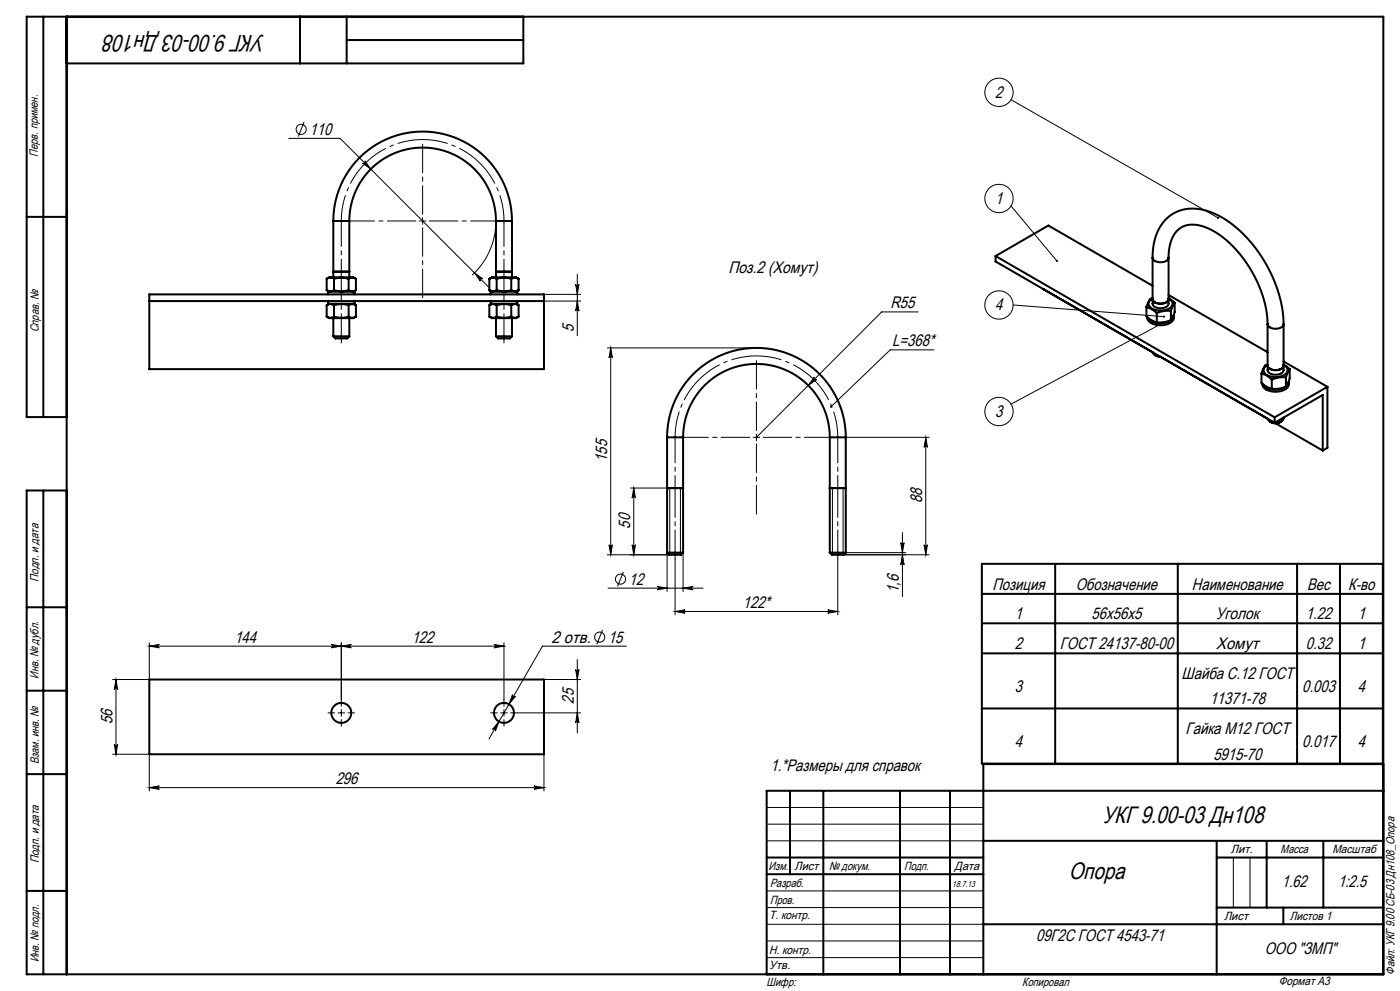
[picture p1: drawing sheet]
<svg xmlns="http://www.w3.org/2000/svg" width="420mm" height="297mm" viewBox="0 0 420 297" stroke-linecap="round" stroke-linejoin="round" font-family="sans-serif">
<g fill="none" stroke="#000" stroke-width=".3">
<path d="M91.2 36.6l-1.7 4.3M303.3 29.9l62.1 35.4M86.6 41.5h15.4l44.6 44.5M109.5 48.2l1.7 2.5-2.4-1.8a.5 .5 0 0 0 .6 0 .5 .5 0 0 0 .1-.7zM125.8 66.2h2M126.8 65.2v2M148.8 66.2a22 22 0 0 1-7.2 16.3M303.3 61.7l13.8 16.5M142.3 81.8l2.5 1.8a.5 .5 0 0 0-.7 0 .5 .5 0 0 0 0 .7zM163.2 90.2h11M163.2 88.2h11M172.7 85.2a.5 .5 0 0 0 .5 .5 .5 .5 0 0 0 .5-.5l-.5 3z"/>
<path d="M173.2 82.2v18.4M173.2 90.2l.5 3a.5 .5 0 0 0-.5-.4 .5 .5 0 0 0-.5 .4zM275.4 93.5h-10.9l-37.6 37.6M303.9 91.4l45.3 3.5M348.2 97.2l-44.9 23.9M182.2 104.3h44.7M183.2 104.3l.5 3a.5 .5 0 0 0-.5-.5 .5 .5 0 0 0-.5 .5zM183.2 104.3v62M244.3 113a.5 .5 0 0 0 0 .7 .5 .5 0 0 0 .7 0l-2.5 1.8zM280.2 104.9h-13.1l-17.8 17M225.9 131.1h2M226.9 130.1v2"/>
<path d="M253.7 131.1h25M277.7 131.1l.5 3a.5 .5 0 0 0-.5-.5 .5 .5 0 0 0-.5 .5zM277.7 131.1v35.2M189.1 146.3h11.8v20h-18.7M190.1 146.3l.5 3a.5 .5 0 0 0-.5-.5 .5 .5 0 0 0-.5 .5zM190.1 146.3v20M204.1 146.3v20M249.7 146.3v20M252.9 146.3v20M270.7 159.6v19.2M182.4 176.3h28.5M182.7 163.3a.5 .5 0 0 0 .5 .4 .5 .5 0 0 0 .5-.4l-.5 3z"/>
<path d="M187 171.4l-1.7 4.3M189.6 163.3a.5 .5 0 0 0 .5 .4 .5 .5 0 0 0 .5-.4l-.5 3zM197.1 175.8l3 .5-3 .5a.5 .5 0 0 0 .5-.5 .5 .5 0 0 0-.5-.5zM200.1 165.6v11.7M202.5 167.6v16.7M204.9 165.6v11.7M204.9 176.3l3-.5a.5 .5 0 0 0-.4 .5 .5 .5 0 0 0 .4 .5zM251.3 167.6v16.7M253.1 166.3h25.6M253.7 165.6h18M270.2 162.6a.5 .5 0 0 0 .5 .5 .5 .5 0 0 0 .5-.5l-.5 3zM270.7 166.3l.5 3a.5 .5 0 0 0-.5-.5 .5 .5 0 0 0-.5 .5z"/>
<path d="M277.2 163.3a.5 .5 0 0 0 .5 .4 .5 .5 0 0 0 .5-.4l-.5 3zM44.8 192.6v11h-11M44.8 193.6l3-.5a.5 .5 0 0 0-.5 .5 .5 .5 0 0 0 .5 .5zM99.4 193.1l3 .5-3 .5a.5 .5 0 0 0 .5-.5 .5 .5 0 0 0-.5-.5zM102.4 192.6v17M102.4 193.6l3-.5a.5 .5 0 0 0-.5 .5 .5 .5 0 0 0 .5 .5zM148.2 193.1l3 .5-3 .5a.5 .5 0 0 0 .5-.5 .5 .5 0 0 0-.5-.5zM151.2 192.6v17M151.2 193.6h-106.4M173.2 197.6v22M180.8 188.8l-1.8 4.3M187.9 193.6h-25.2l-16 27.8"/>
<path d="M202.5 183.3l3-.5a.5 .5 0 0 0-.4 .5 .5 .5 0 0 0 .4 .5zM202.5 183.3h48.8M248.3 182.8l3 .5-3 .5a.5 .5 0 0 0 .5-.5 .5 .5 0 0 0-.5-.5zM34.8 203.6l.5 3a.5 .5 0 0 0-.5-.4 .5 .5 0 0 0-.5 .4zM34.8 203.6v22.4M101.4 213.6h2M102.4 212.6v2M149.7 216.2l-1.1 2.9a.5 .5 0 0 0-.2-.7 .5 .5 0 0 0-.6 .2zM150.2 213.6h2M151.2 212.6v2M153.8 208.2a.5 .5 0 0 0 .2 .7 .5 .5 0 0 0 .6-.2l-1.9 2.4zM155.2 213.6h19"/>
<path d="M163.2 203.6h11M172.7 200.6a.5 .5 0 0 0 .5 .5 .5 .5 0 0 0 .5-.5l-.5 3zM173.2 213.6l.5 3a.5 .5 0 0 0-.5-.4 .5 .5 0 0 0-.5 .4zM33.8 226h11v11M34.3 223a.5 .5 0 0 0 .5 .5 .5 .5 0 0 0 .5-.5l-.5 3zM44.8 236h118.4M44.8 236l3-.5a.5 .5 0 0 0-.5 .5 .5 .5 0 0 0 .5 .5zM160.2 235.5l3 .5-3 .5a.5 .5 0 0 0 .5-.5 .5 .5 0 0 0-.5-.5zM163.2 226v11M230 242h65M230 247h65M230 252h65"/>
<path d="M370 257v15M375 257v15M230 277h65M230 272h65M230 267h65M230 287h65M230 282h65"/>
<circle cx="90.4" cy="38.8" r="1.51"/>
<circle cx="299.7" cy="27.7" r="4.2"/>
<circle cx="299.7" cy="59.5" r="4.2"/>
<circle cx="299.7" cy="91.4" r="4.2"/>
<circle cx="299.7" cy="123.3" r="4.2"/>
<circle cx="186.1" cy="173.6" r="1.51"/>
<circle cx="179.9" cy="190.9" r="1.51"/>
</g>
<path d="M200.1 146.3h4.8M248.9 146.3h4.8" fill="none" stroke="#000" stroke-width=".6" stroke-linecap="butt"/>
<path d="M151.2 66.2a24.4 24.4 0 0 0-24.4-24.4 24.4 24.4 0 0 0-24.4 24.4M251.3 131.1a24.4 24.4 0 0 0-24.4-24.4 24.4 24.4 0 0 0-24.4 24.4" fill="none" stroke="#000" stroke-width=".3" stroke-dasharray="15.2 1.3 1.3 1.3" stroke-dashoffset="7.4" stroke-linecap="butt"/>
<g fill="none" stroke="#000" stroke-width=".6">
<path d="M13 5v120M20 5v287M90 5v14M104 5v14M104 12h53M157 5v14h-137M8 65h12M100 66.2a26.8 26.8 0 0 1 26.8-26.8 26.8 26.8 0 0 1 26.8 26.8M100 66.2h4.8M100 66.2v16.9M104.8 66.2a22 22 0 0 1 22-22 22 22 0 0 1 22 22M104.8 66.2v16.9"/>
<path d="M148.8 66.2h4.8M148.8 66.2v16.9M153.6 66.2v16.9M298.7 76.7l83.7 48.4M298.7 76.7v1.7l83.7 48.3M298.7 76.7l15.8-9.1 31.3 18M345.8 77.2a14.7 14.7 0 0 1 6.3-13.3 14.6 14.6 0 0 1 14.8 1.4 40.6 40.6 0 0 1 18.2 31.8M345.8 77.2v13.8a2.86 2.86 0 0 0 4.4 .7l.4-.7v-13.8M345.8 77.2a2.79 2.79 0 0 0 4.3 .9l.5-.9M350.6 77.2a10.4 10.4 0 0 1 3.7-9 9.4 9.4 0 0 1 9.2 .7 35.5 35.5 0 0 1 16.8 28.2M44.8 88.2h118.4v22.4h-118.4zM44.8 90.2h118.4"/>
<path d="M98 87a1.94 1.94 0 0 0 2.2 0M98 83.6a1.95 1.95 0 0 1 2.2 0M98 83.6a5.1 5.1 0 0 1 3.5-.5h2.3a4.3 4.3 0 0 1 3 .5M98 94.9a5.1 5.1 0 0 0 3.5 .4h2.3a4.3 4.3 0 0 0 3-.4M98 94.9a1.94 1.94 0 0 0 2.2 0M98 91.5a1.94 1.94 0 0 1 2.2 0M98 87l.8 .4M98 83.6v3.4M98 91.5v3.4M98.4 90.2v.8h8v-.8M98.4 88.2v-.8h8v.8M98.8 91l-.8 .5"/>
<path d="M100 81.4h4.8M100 95.3v5.5M100.2 87a7.3 7.3 0 0 0 4.4 0M100.2 83.6a7.3 7.3 0 0 1 4.4 0M100.2 91.5a7.3 7.3 0 0 1 4.4 0M100.2 94.9a7.3 7.3 0 0 0 4.4 0M100.2 83.6v3.4M100.2 91.5v3.4M104.6 87a1.94 1.94 0 0 0 2.2 0M104.6 83.6a1.95 1.95 0 0 1 2.2 0M104.6 94.9a1.94 1.94 0 0 0 2.2 0M104.6 91.5a1.94 1.94 0 0 1 2.2 0"/>
<path d="M104.6 83.6v3.4M104.6 91.5v3.4M104.8 95.3v5.5M106 91l.8 .5M106.8 87l-.8 .4M106.8 83.6v3.4M106.8 91.5v3.4M146.8 87a1.94 1.94 0 0 0 2.2 0M146.8 83.6a1.95 1.95 0 0 1 2.2 0M146.8 83.6a5.1 5.1 0 0 1 3.5-.5h2.3a4.3 4.3 0 0 1 3 .5M146.8 91.5a1.94 1.94 0 0 1 2.2 0M146.8 94.9a1.94 1.94 0 0 0 2.2 0"/>
<path d="M146.8 94.9a5.1 5.1 0 0 0 3.5 .4h2.3a4.3 4.3 0 0 0 3-.4M146.8 87l.8 .4M146.8 83.6v3.4M146.8 91.5v3.4M147.2 88.2v-.8h8v.8M147.2 90.2v.8h8v-.8M147.6 91l-.8 .5M148.8 81.4h4.8M148.8 95.3v5.5M149 87a7.3 7.3 0 0 0 4.4 0M149 83.6a7.3 7.3 0 0 1 4.4 0M149 91.5a7.3 7.3 0 0 1 4.4 0"/>
<path d="M149 94.9a7.3 7.3 0 0 0 4.4 0M149 83.6v3.4M149 91.5v3.4M153.4 87a1.94 1.94 0 0 0 2.2 0M153.4 83.6a1.95 1.95 0 0 1 2.2 0M153.4 91.5a1.94 1.94 0 0 1 2.2 0M153.4 94.9a1.94 1.94 0 0 0 2.2 0M153.4 83.6v3.4M153.4 91.5v3.4M153.6 95.3v5.5M154.8 91l.8 .5M155.6 87l-.8 .4"/>
<path d="M155.6 83.6v3.4M155.6 91.5v3.4M313.1 86.7h.1M343.9 92l1.2 .4 1.9 1.4M343.9 92v2.8l1.2 .9 1.9 .9M344.3 95.2a5.5 5.5 0 0 0 6.9 .8M345.8 89.3a2.97 2.97 0 0 0-1.9 2.7M345.8 89.6a2.79 2.79 0 0 0 4.3 .9l.5-.9M345.8 89.4a1.68 1.68 0 0 0-1.2 1.8 1.68 1.68 0 0 0 1.6 1.5 4.6 4.6 0 0 0 5.5-1.3 1.73 1.73 0 0 0-1.2-2l1.9 1.3M347 93.8v2.8M350.6 88.4l29.7 17.2M351.3 93.2a8.5 8.5 0 0 0-4.3 .6"/>
<path d="M351.3 96a8.6 8.6 0 0 1-4.3 .6M351.3 93.2v2.8M352.2 94.4l-.2 .9-.7 .6M352.2 94.5a2.63 2.63 0 0 1-2.8 2.9 4.9 4.9 0 0 1-5.1-1.7l-.1-.7M352.4 90.7l-1.1 2.5M352.4 90.7a7 7 0 0 1-.8 4.8l-.3 .5M380.3 97.1v13.8a2.84 2.84 0 0 0 4.1 1l.6-.6 .1-.4v-13.8M380.3 97.1a2.79 2.79 0 0 0 4.3 .9l.5-.9M100 100.8h4.8M100 100.8l.6 .6h3.6l.6-.6M148.8 100.8h4.8M148.8 100.8l.6 .6h3.6l.6-.6"/>
<path d="M345.8 105.6l.7 .8M346.5 106.4l.8 .5 .9 .1M346.5 106.4l1.5 .4M378.4 111.9l1.2 .5 1.9 1.3M378.4 111.9v2.8l1.2 1 1.9 .8M378.8 115.1a5.5 5.5 0 0 0 7 .8M380.3 109.3a2.97 2.97 0 0 0-1.9 2.6M380.3 109.6a2.79 2.79 0 0 0 4.3 .8l.5-.8M380.3 109.4a1.68 1.68 0 0 0-1.2 1.8 1.68 1.68 0 0 0 1.6 1.5 4.6 4.6 0 0 0 5.5-1.4 1.73 1.73 0 0 0-1.1-1.9l1.8 1.2M381.5 113.7v2.8M385.1 108.3l13.1 7.6M385.8 113.1a8.5 8.5 0 0 0-4.3 .6"/>
<path d="M385.8 115.9a8.6 8.6 0 0 1-4.3 .6M385.8 113.1v2.8M386.7 114.3l-.2 .9-.7 .7M386.7 114.5a2.63 2.63 0 0 1-2.8 2.8 4.9 4.9 0 0 1-5.1-1.7l-.1-.6M386.9 110.6l-1.1 2.5M386.9 110.6a7 7 0 0 1-.8 4.8l-.3 .5M398.2 115.9l-15.8 9.2M398.2 115.9v18.3l-1.4 .8M20 125h-12v-120h407v287h-407v-145h12M200.1 131.1a26.8 26.8 0 0 1 26.8-26.8 26.8 26.8 0 0 1 26.8 26.8M200.1 131.1h4.8M200.1 131.1v34.5"/>
<path d="M204.9 131.1a22 22 0 0 1 22-22 22 22 0 0 1 22 22M204.9 131.1v34.5M248.9 131.1h4.8M248.9 131.1v34.5M253.7 131.1v34.5M380.3 125.5l.7 .8M381 126.3a2.85 2.85 0 0 0 3.4 0M382.4 125.1v1.6M382.4 126.7l14.4-8.3v16.6M382.7 126.9l14.1 8.1M385.1 125.2a1.97 1.97 0 0 1-2.6 1.5l-1.5-.4M13 147v145"/>
<path d="M200.1 146.3h4.8M248.9 146.3h4.8M248.9 146.3h.1M200.1 165.6h4.8M200.1 165.6l.7 .7h3.5l.6-.7M248.9 165.6h4.8M248.9 165.6l.7 .7h3.5l.6-.7M294.6 169h120.3v59.8h-120.3zM294.6 178h120.3M316.6 169v59.8M353.3 169v59.8M389.1 169v59.8"/>
<path d="M402 169v59.8M8 182h12M294.6 186.8h120.3M294.6 195.8h120.3M8 207h12M44.8 203.6h118.4v22.4h-118.4zM294.6 212.3h120.3M8 232h12M237 237v25M247 237v55M270 237v55M285 237v55"/>
<path d="M415 229h-120v63M415 237h-185v55M230 257h65M295 252h120M365 252v40M365 257h50M380 252v20M397 252v20M8 267h12M230 262h65M295 277h120M365 272h50"/>
<path d="M385 272v5"/>
<circle cx="102.4" cy="213.6" r="3"/>
<circle cx="151.2" cy="213.6" r="3"/>
</g>
<path d="M124.8 66.2h-21M126.8 64.2v-21M126.8 68.2v21M128.8 66.2h21M224.9 131.1h-21M226.9 129.1v-21M226.9 133.1v21M228.9 131.1h21" fill="none" stroke="#000" stroke-width=".3" stroke-dasharray="15.2 1.3 1.3 1.3" stroke-dashoffset="6.6"/>
<path d="M100.4 213.6h-2M102.4 211.6v-2M102.4 215.6v2M104.4 213.6h2M149.2 213.6h-2M151.2 211.6v-2M151.2 215.6v2M153.2 213.6h2" fill="none" stroke="#000" stroke-width=".3" stroke-dasharray="15.2 1.3 1.3 1.3"/>
<path d="M102.4 66.2v15.2M151.2 66.2v15.2M202.5 131.1v15.2M251.3 131.1v15.2" fill="none" stroke="#000" stroke-width=".3" stroke-dasharray="15.2 1.3 1.3 1.3" stroke-dashoffset="7.6"/>
<path d="M102.4 102.8v-21.4M151.2 102.8v-21.4M202.5 167.6v-21.3M251.3 167.6v-21.3" fill="none" stroke="#000" stroke-width=".3" stroke-dasharray="15.2 1.3 1.3 1.3" stroke-dashoffset="6.5"/>
<g fill="#000">
<path d="M249.1 121.7a.33 .33 0 0 1 .4-.1 .33 .33 0 0 1 .1 .5 .33 .33 0 0 1-.5 0l.2-.2-.2 .2z"/>
<path d="M365.2 65v.6l.5-.1-.3-.2 .3 .2v-.4zM316.8 78v.4l.5 .1-.2-.3 .2 .2v-.5zM348.9 94.7v.4h.5l.1-.2h-.3h.3l-.1-.2zM348 96.9a.33 .33 0 0 0-.1 .5 .33 .33 0 0 0 .4 .1 .33 .33 0 0 0 .2-.5l-.3 .2 .3-.2z"/>
<path d="M142.3 81.8l1.8 2.5a.5 .5 0 0 1 0-.7 .5 .5 0 0 1 .7 0zM108.8 48.9l2.4 1.8-1.7-2.5a.5 .5 0 0 1-.1 .7 .5 .5 0 0 1-.6 0zM149.7 216.2l-1.9 2.4a.5 .5 0 0 1 .6-.2 .5 .5 0 0 1 .2 .7zM153.8 208.2l-1.1 2.9 1.9-2.4a.5 .5 0 0 1-.6 .2 .5 .5 0 0 1-.2-.7zM102.4 193.6l3-.5a.5 .5 0 0 0-.5 .5 .5 .5 0 0 0 .5 .5zM148.2 193.1l3 .5-3 .5a.5 .5 0 0 0 .5-.5 .5 .5 0 0 0-.5-.5zM244.3 113l-1.8 2.5 2.5-1.8a.5 .5 0 0 1-.7 0 .5 .5 0 0 1 0-.7z"/>
<path d="M173.2 90.2l.5 3a.5 .5 0 0 0-.5-.4 .5 .5 0 0 0-.5 .4zM172.7 85.2a.5 .5 0 0 0 .5 .5 .5 .5 0 0 0 .5-.5l-.5 3zM173.2 213.6l.5 3a.5 .5 0 0 0-.5-.4 .5 .5 0 0 0-.5 .4zM172.7 200.6a.5 .5 0 0 0 .5 .5 .5 .5 0 0 0 .5-.5l-.5 3zM189.6 163.3a.5 .5 0 0 0 .5 .4 .5 .5 0 0 0 .5-.4l-.5 3zM190.1 146.3l.5 3a.5 .5 0 0 0-.5-.5 .5 .5 0 0 0-.5 .5z"/>
<path d="M277.2 163.3a.5 .5 0 0 0 .5 .4 .5 .5 0 0 0 .5-.4l-.5 3zM277.7 131.1l.5 3a.5 .5 0 0 0-.5-.5 .5 .5 0 0 0-.5 .5z"/>
<path d="M99.4 193.1l3 .5-3 .5a.5 .5 0 0 0 .5-.5 .5 .5 0 0 0-.5-.5zM44.8 193.6l3-.5a.5 .5 0 0 0-.5 .5 .5 .5 0 0 0 .5 .5zM160.2 235.5l3 .5-3 .5a.5 .5 0 0 0 .5-.5 .5 .5 0 0 0-.5-.5zM44.8 236l3-.5a.5 .5 0 0 0-.5 .5 .5 .5 0 0 0 .5 .5zM204.9 176.3l3-.5a.5 .5 0 0 0-.4 .5 .5 .5 0 0 0 .4 .5zM197.1 175.8l3 .5-3 .5a.5 .5 0 0 0 .5-.5 .5 .5 0 0 0-.5-.5z"/>
<path d="M202.5 183.3l3-.5a.5 .5 0 0 0-.4 .5 .5 .5 0 0 0 .4 .5zM248.3 182.8l3 .5-3 .5a.5 .5 0 0 0 .5-.5 .5 .5 0 0 0-.5-.5z"/>
<path d="M34.8 203.6l.5 3a.5 .5 0 0 0-.5-.4 .5 .5 0 0 0-.5 .4zM34.3 223a.5 .5 0 0 0 .5 .5 .5 .5 0 0 0 .5-.5l-.5 3zM183.2 104.3l.5 3a.5 .5 0 0 0-.5-.5 .5 .5 0 0 0-.5 .5zM182.7 163.3a.5 .5 0 0 0 .5 .4 .5 .5 0 0 0 .5-.4l-.5 3zM270.2 162.6a.5 .5 0 0 0 .5 .5 .5 .5 0 0 0 .5-.5l-.5 3zM270.7 166.3l.5 3a.5 .5 0 0 0-.5-.5 .5 .5 0 0 0-.5 .5z"/>
</g>
<g font-size="7.1">
<text x="79.7" y="10.6" transform="rotate(-180 79.7 10.6)">УКГ 9.00-03 Дн108</text>
<text x="330.7" y="246.8">УКГ 9.00-03 Дн108</text>
<text x="320.6" y="263.4">Опора</text>
</g>
<g font-size="5">
<text x="298.6" y="29.3">2</text>
<text x="92.9" y="40.4">110</text>
<text x="298.6" y="61.1">1</text>
<text x="218.5" y="82">Поз.2 (Хомут)</text>
<text x="267.1" y="92.4">R55</text>
<text x="298.6" y="93">4</text>
<text x="172.1" y="99.5" transform="rotate(-90 172.1 99.5)">5</text>
<text x="267.6" y="103.7">L=368*</text>
<text x="298.6" y="124.9">3</text>
<text x="182.1" y="138.4" transform="rotate(-90 182.1 138.4)">155</text>
<text x="276.7" y="150.9" transform="rotate(-90 276.7 150.9)">88</text>
<text x="189.1" y="158.5" transform="rotate(-90 189.1 158.5)">50</text>
<text x="188.6" y="175.2">12</text>
<text x="269.7" y="177.7" transform="rotate(-90 269.7 177.7)">1,6</text>
<text x="297.8" y="176.7">Позиция</text>
<text x="322.7" y="176.7">Обозначение</text>
<text x="357.6" y="176.7">Наименование</text>
<text x="392.2" y="176.7">Вес</text>
<text x="404.5" y="176.7">К-во</text>
<text x="222.9" y="182.2">122*</text>
<text x="304.5" y="185.6">1</text>
<text x="327.5" y="185.6">56х56х5</text>
<text x="364.8" y="185.6">Уголок</text>
<text x="391.7" y="185.6">1.22</text>
<text x="407.3" y="185.6">1</text>
<text x="70.3" y="192.6">144</text>
<text x="123.5" y="192.6">122</text>
<text x="165.5" y="192.6">2 отв.</text>
<text x="182.4" y="192.6">15</text>
<text x="304.5" y="194.5">2</text>
<text x="317.9" y="194.5">ГОСТ 24137-80-00</text>
<text x="364.8" y="194.5">Хомут</text>
<text x="391.7" y="194.5">0.32</text>
<text x="407.3" y="194.5">1</text>
<text x="354.5" y="203.4">Шайба C.12 ГОСТ</text>
<text x="304.5" y="207.3">3</text>
<text x="390.6" y="207.3">0.003</text>
<text x="407.3" y="207.3">4</text>
<text x="172.1" y="210.8" transform="rotate(-90 172.1 210.8)">25</text>
<text x="362.9" y="211.1">11371-78</text>
<text x="33.7" y="217" transform="rotate(-90 33.7 217)">56</text>
<text x="355.7" y="220">Гайка M12 ГОСТ</text>
<text x="304.5" y="223.8">4</text>
<text x="364" y="227.7">5915-70</text>
<text x="390.6" y="223.8">0.017</text>
<text x="407.3" y="223.8">4</text>
<text x="231.1" y="231">1.*Размеры для справок</text>
<text x="100.7" y="235">296</text>
<text x="384.6" y="265.9">1.62</text>
<text x="401.4" y="265.9">1:2.5</text>
<text x="310.8" y="282.1">09Г2С ГОСТ 4543-71</text>
<text x="379.4" y="285.8">ООО &quot;ЗМП&quot;</text>
</g>
<g font-size="3.6">
<text x="11.4" y="46.9" transform="rotate(-90 11.4 46.9)">Перв. примен.</text>
<text x="11.6" y="99.6" transform="rotate(-90 11.6 99.6)">Справ. №</text>
<text x="11.5" y="174.4" transform="rotate(-90 11.5 174.4)">Подп. и дата</text>
<text x="11.6" y="203.4" transform="rotate(-90 11.6 203.4)">Инв. № дубл.</text>
<text x="11.6" y="229" transform="rotate(-90 11.6 229)">Взам. инв. №</text>
<text x="369.2" y="255.7">Лит.</text>
<text x="384.2" y="255.7">Масса</text>
<text x="399.7" y="255.7">Масштаб</text>
<text x="11.7" y="258.8" transform="rotate(-90 11.7 258.8)">Подп. и дата</text>
<text x="230.6" y="260.6">Изм.</text>
<text x="238.4" y="260.6">Лист</text>
<text x="248.7" y="260.6">№ докум.</text>
<text x="271.3" y="260.7">Подп.</text>
<text x="286.4" y="260.7">Дата</text>
<text x="231" y="265.7">Разраб.</text>
<text x="230.7" y="275.5">Т. контр.</text>
<text x="231" y="270.9">Пров.</text>
<text x="367.2" y="275.7">Лист</text>
<text x="386.9" y="275.7">Листов 1</text>
<text x="230.7" y="285.8">Н. контр.</text>
<text x="11.6" y="288.4" transform="rotate(-90 11.6 288.4)">Инв. № подл.</text>
<text x="230.7" y="290.5">Утв.</text>
<text x="418.4" y="292.1" transform="rotate(-90 418.4 292.1)">Файл: УКГ 9.00 СБ-03 Дн108_Опора</text>
<text x="230" y="295.5">Шифр:</text>
<text x="306.7" y="295.4">Копировал</text>
<text x="383.6" y="295.2">Формат A3</text>
</g>
<text font-size="2.6" x="285.7" y="265.8">18.7.13</text>
</svg>
